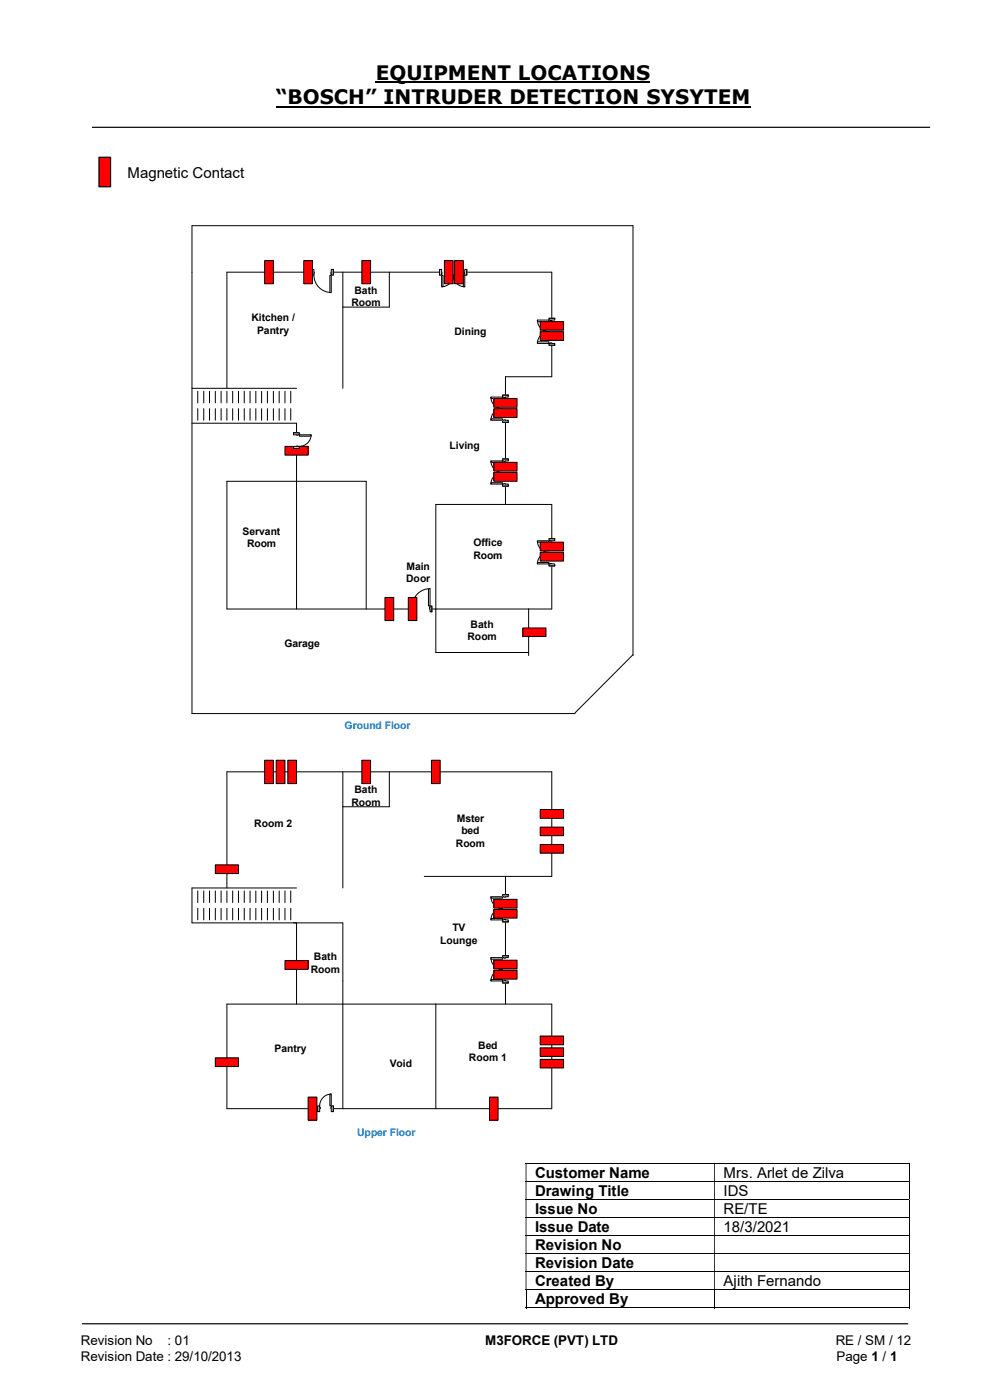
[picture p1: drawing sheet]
<svg xmlns="http://www.w3.org/2000/svg" width="210mm" height="297mm" viewBox="0 0 210 297" stroke-linecap="round" stroke-linejoin="round" font-family="sans-serif">
<path d="M79.7 17.5h58.2M58.5 22.6h100.7" fill="none" stroke="#000" stroke-width=".42"/>
<path d="M19.5 27h177.8M17.4 280.8h175.3" fill="none" stroke="#000" stroke-width=".25"/>
<g fill="none" stroke="#000" stroke-width=".21">
<path d="M111.5 246.8h81.3M111.5 250.7h81.3M111.5 254.5h81.3M111.5 258.3h81.3M192.9 246.9v3.7M192.9 250.7v3.7M192.9 254.6v3.6M192.9 258.4v3.6M111.5 262.1h81.3M111.5 265.9h81.3M111.5 269.8h81.3M111.5 273.6h81.3"/>
<path d="M111.5 277.5h40M111.6 273.7v3.8M151.6 273.7v3.8M151.7 277.5h41.1M192.9 262.2v3.7M192.9 266v3.7M192.9 269.9v3.6M192.9 273.7v3.8"/>
</g>
<g fill="#000">
<path d="M192.8 246.7h.2v.2h-.2zM111.5 246.9h.2v3.7h-.2zM151.5 246.9h.2v3.7h-.2z" fill-rule="evenodd"/>
<path d="M192.8 250.6h.2v.1h-.2zM111.5 250.7h.2v3.7h-.2zM151.5 250.7h.2v3.7h-.2z" fill-rule="evenodd"/>
<path d="M192.8 254.4h.2v.2h-.2zM111.5 254.6h.2v3.6h-.2zM151.5 254.6h.2v3.6h-.2z" fill-rule="evenodd"/>
<path d="M192.8 258.2h.2v.2h-.2zM111.5 258.4h.2v3.6h-.2zM151.5 258.4h.2v3.6h-.2z" fill-rule="evenodd"/>
<path d="M192.8 262h.2v.2h-.2zM111.5 262.2h.2v3.7h-.2zM151.5 262.2h.2v3.7h-.2z" fill-rule="evenodd"/>
<path d="M192.8 265.9h.2v.1h-.2zM111.5 266h.2v3.7h-.2zM151.5 266h.2v3.7h-.2z" fill-rule="evenodd"/>
<path d="M192.8 269.7h.2v.2h-.2zM111.5 269.9h.2v3.6h-.2zM151.5 269.9h.2v3.6h-.2z" fill-rule="evenodd"/>
</g>
<path d="M192.8 273.5h.2v.2h-.2zM192.8 277.4h.2v.1h-.2z" fill="#000"/>
<path d="M21 33.4h2.5v6.2h-2.5z" fill="#f00"/>
<path d="M21 33.4h2.5v6.2h-2.5z" fill="none" stroke="#000" stroke-width=".25"/>
<g fill="none" stroke="#000" stroke-width=".21">
<path d="M72.7 57.7v24.7M82.6 57.7v7.5h-9.9M40.7 89.8h22.2v39.4M40.7 82.4h22.2M42 83v2.5M42 86.7v2.5M43.2 83v2.5M43.2 86.7v2.5M44.4 83v2.5M44.4 86.7v2.5M45.7 83v2.5M45.7 86.7v2.5"/>
<path d="M46.9 83v2.5M46.9 86.7v2.5M48.1 82.4v-24.7h69v22.2h-9.9v27.1M48.1 83v2.5M48.1 86.7v2.5M49.4 83v2.5M49.4 86.7v2.5M50.6 83v2.5M50.6 86.7v2.5M51.8 83v2.5M51.8 86.7v2.5M53 83v2.5"/>
<path d="M53 86.7v2.5M54.3 83v2.5M54.3 86.7v2.5M55.5 83v2.5M55.5 86.7v2.5M56.7 83v2.5M56.7 86.7v2.5M58 83v2.5M58 86.7v2.5M59.2 83v2.5M59.2 86.7v2.5M60.5 83v2.5"/>
<path d="M60.5 86.7v2.5M61.7 83v2.5M61.7 86.7v2.5M77.7 129.2v-27.1h-29.6v27.1h69v-22.2h-24.6v31.4h19.6M112.1 129.2v9.9M134.3 138.9l-12.3 12.3M134.3 139.1v-91.2h-93.6v103.5h81.3M62.3 195.8h10.4v12.3M72.7 213h19.8"/>
</g>
<path d="M87.1 128.5h4.5v1.3h-4.5z" fill="#fff"/>
<path d="M87.1 128.5h4.5v1.3h-4.5z" fill="none" stroke="#fff" stroke-width=".21"/>
<path d="M91.2 128.6v1.2h.4v-1.2zM87.1 128.6h.4v1.2h-.4z" fill-rule="evenodd" fill="#fff"/>
<path d="M87.5 128.9v-.3h-.4v1.2h.4v-.6M91.2 128.9v-.3h.4v1.2h-.4v-.6" fill="none" stroke="#000" stroke-width=".21"/>
<path d="M91.1 128.9v.3h.1v-.3zM87.5 128.9h.1v.3h-.1z" fill-rule="evenodd" fill="#fff"/>
<path d="M87.1 128.6v1.2M87.5 128.9h.1v.3h-.1M91.2 128.9h-.1v.3h.1M91.2 124.9a3.7 3.7 0 0 0-3.7 3.7M91.6 128.6v1.2" fill="none" stroke="#000" stroke-width=".21"/>
<path d="M90.9 124.9h.3v3.7h-.3z" fill="#fff"/>
<path d="M90.9 124.9h.3v3.7h-.3z" fill="none" stroke="#000" stroke-width=".21"/>
<path d="M66.2 57.1h4.5v1.3h-4.5z" fill="#fff"/>
<path d="M66.2 57.1h4.5v1.3h-4.5z" fill="none" stroke="#fff" stroke-width=".21"/>
<path d="M70.3 57.2h.4v1.2h-.4zM66.2 57.2v1.2h.4v-1.2z" fill-rule="evenodd" fill="#fff"/>
<path d="M66.6 57.7v-.5h-.4v1.2h.4v-.4M70.3 57.7v-.5h.4v1.2h-.4v-.4" fill="none" stroke="#000" stroke-width=".21"/>
<path d="M70.2 57.7l.1 .3zM66.6 57.7l.1 .3z" fill-rule="evenodd" fill="#fff"/>
<path d="M66.2 57.1v1.3M66.6 58.4a3.7 3.7 0 0 0 3.7 3.7M66.6 57.7v.3M70.3 57.7v.3M70.7 57.1v1.3" fill="none" stroke="#000" stroke-width=".21"/>
<path d="M70 58.4h.3v3.7h-.3z" fill="#fff"/>
<path d="M70 58.4h.3v3.7h-.3z" fill="none" stroke="#000" stroke-width=".21"/>
<path d="M64.4 55.3h1.9v4.9h-1.9z" fill="#f00"/>
<path d="M64.4 55.3h1.9v4.9h-1.9z" fill="none" stroke="#000" stroke-width=".21"/>
<path d="M56.1 55.3h1.9v4.9h-1.9z" fill="#f00"/>
<path d="M56.1 55.3h1.9v4.9h-1.9z" fill="none" stroke="#000" stroke-width=".21"/>
<path d="M81.7 126.7h1.8v5h-1.8z" fill="#f00"/>
<path d="M81.7 126.7h1.8v5h-1.8z" fill="none" stroke="#000" stroke-width=".21"/>
<path d="M86.6 126.7h1.8v5h-1.8z" fill="#f00"/>
<path d="M86.6 126.7h1.8v5h-1.8z" fill="none" stroke="#000" stroke-width=".21"/>
<path d="M76.8 55.3h1.8v4.9h-1.8z" fill="#f00"/>
<path d="M76.8 55.3h1.8v4.9h-1.8z" fill="none" stroke="#000" stroke-width=".21"/>
<path d="M60.5 94.7h4.9v1.9h-4.9z" fill="#f00"/>
<path d="M60.5 94.7h4.9v1.9h-4.9z" fill="none" stroke="#000" stroke-width=".21"/>
<path d="M62.2 91.8h1.3v3.3h-1.3z" fill="#fff"/>
<path d="M62.2 91.8h1.3v3.3h-1.3z" fill="none" stroke="#fff" stroke-width=".21"/>
<path d="M62.3 91.8h1.2v.4h-1.2zM62.3 94.7v.4h1.2v-.4z" fill-rule="evenodd" fill="#fff"/>
<path d="M62.9 92.2h-.6v-.4h1.2v.4h-.3M62.9 94.7h-.6v.4h1.2v-.4h-.3" fill="none" stroke="#000" stroke-width=".21"/>
<path d="M62.9 92.2l.3 .1zM62.9 94.6l.3 .1z" fill-rule="evenodd" fill="#fff"/>
<path d="M62.3 91.8h1.2M62.3 95.1h1.2M62.9 92.2h.3M62.9 94.7h.3M66 92.2a2.49 2.49 0 0 1-2.5 2.5" fill="none" stroke="#000" stroke-width=".21"/>
<path d="M63.5 92.2h2.5v.3h-2.5z" fill="#fff"/>
<path d="M63.5 92.2h2.5v.3h-2.5z" fill="none" stroke="#000" stroke-width=".21"/>
<path d="M93.3 57.1h5.7v1.3h-5.7z" fill="#fff"/>
<path d="M93.3 57.1h5.7v1.3h-5.7z" fill="none" stroke="#fff" stroke-width=".21"/>
<path d="M93.3 57.2v1.2h.4v-1.2zM98.6 57.2h.4v1.2h-.4z" fill-rule="evenodd" fill="#fff"/>
<path d="M93.7 57.7v-.5h-.4v1.2h.4v-.4M98.6 57.7v-.5h.4v1.2h-.4v-.4" fill="none" stroke="#000" stroke-width=".21"/>
<path d="M93.7 57.7l.1 .3zM98.5 57.7l.1 .3z" fill-rule="evenodd" fill="#fff"/>
<path d="M93.3 57.1v1.3M93.7 57.7v.3M98.6 57.7v.3M99 57.1v1.3M93.7 60.8a2.46 2.46 0 0 0 2.4-2.4 2.46 2.46 0 0 0 2.5 2.4" fill="none" stroke="#000" stroke-width=".21"/>
<path d="M98.3 58.4h.3v2.4h-.3z" fill="#fff"/>
<path d="M98.3 58.4h.3v2.4h-.3z" fill="none" stroke="#000" stroke-width=".21"/>
<path d="M93.7 58.4h.3v2.4h-.3z" fill="#fff"/>
<path d="M93.7 58.4h.3v2.4h-.3z" fill="none" stroke="#000" stroke-width=".21"/>
<path d="M96.4 55.3h1.9v4.9h-1.9z" fill="#f00"/>
<path d="M96.4 55.3h1.9v4.9h-1.9z" fill="none" stroke="#000" stroke-width=".21"/>
<path d="M116.4 67.5h1.3v5.7h-1.3z" fill="#fff"/>
<path d="M116.4 67.5h1.3v5.7h-1.3z" fill="none" stroke="#fff" stroke-width=".21"/>
<path d="M116.5 67.5v.4h1.2v-.4zM116.5 72.9h1.2v.3h-1.2z" fill-rule="evenodd" fill="#fff"/>
<path d="M116.8 67.9h-.3v-.4h1.2v.4h-.6M116.8 72.9h-.3v.3h1.2v-.3h-.6" fill="none" stroke="#000" stroke-width=".21"/>
<path d="M116.8 67.9v.1h.3v-.1zM116.8 72.7h.3v.2h-.3z" fill-rule="evenodd" fill="#fff"/>
<path d="M114 67.9a2.46 2.46 0 0 0 2.5 2.5 2.49 2.49 0 0 0-2.5 2.5M116.5 67.5h1.2M116.5 73.2h1.2M116.8 67.9v.1h.3v-.1M116.8 72.9v-.2h.3v.2" fill="none" stroke="#000" stroke-width=".21"/>
<path d="M114 72.5h2.5v.4h-2.5z" fill="#fff"/>
<path d="M114 72.5h2.5v.4h-2.5z" fill="none" stroke="#000" stroke-width=".21"/>
<path d="M114 67.9h2.5v.3h-2.5z" fill="#fff"/>
<path d="M114 67.9h2.5v.3h-2.5z" fill="none" stroke="#000" stroke-width=".21"/>
<path d="M114.6 70.4h4.9v1.8h-4.9z" fill="#f00"/>
<path d="M114.6 70.4h4.9v1.8h-4.9z" fill="none" stroke="#000" stroke-width=".21"/>
<path d="M106.6 83.8h1.3v5.8h-1.3z" fill="#fff"/>
<path d="M106.6 83.8h1.3v5.8h-1.3z" fill="none" stroke="#fff" stroke-width=".21"/>
<path d="M106.6 83.8v.4h1.2v-.4zM106.6 89.2h1.2v.4h-1.2z" fill-rule="evenodd" fill="#fff"/>
<path d="M106.9 84.2h-.3v-.4h1.2v.4h-.6M106.9 89.2h-.3v.4h1.2v-.4h-.6" fill="none" stroke="#000" stroke-width=".21"/>
<path d="M106.9 84.2l.3 .1zM106.9 89.1l.3 .1z" fill-rule="evenodd" fill="#fff"/>
<path d="M104.1 84.2a2.46 2.46 0 0 0 2.5 2.5 2.46 2.46 0 0 0-2.5 2.5M106.6 83.8h1.2M106.6 89.6h1.2M106.9 84.2h.3M106.9 89.2h.3" fill="none" stroke="#000" stroke-width=".21"/>
<path d="M104.1 88.9h2.5v.3h-2.5z" fill="#fff"/>
<path d="M104.1 88.9h2.5v.3h-2.5z" fill="none" stroke="#000" stroke-width=".21"/>
<path d="M104.1 84.2h2.5v.3h-2.5z" fill="#fff"/>
<path d="M104.1 84.2h2.5v.3h-2.5z" fill="none" stroke="#000" stroke-width=".21"/>
<path d="M104.8 86.7h4.9v1.9h-4.9z" fill="#f00"/>
<path d="M104.8 86.7h4.9v1.9h-4.9z" fill="none" stroke="#000" stroke-width=".21"/>
<path d="M110.9 133.2h4.9v1.8h-4.9z" fill="#f00"/>
<path d="M110.9 133.2h4.9v1.8h-4.9z" fill="none" stroke="#000" stroke-width=".21"/>
<path d="M116.4 114.3h1.3v5.8h-1.3z" fill="#fff"/>
<path d="M116.4 114.3h1.3v5.8h-1.3z" fill="none" stroke="#fff" stroke-width=".21"/>
<path d="M116.5 114.3v.4h1.2v-.4zM116.5 119.6h1.2v.5h-1.2z" fill-rule="evenodd" fill="#fff"/>
<path d="M116.8 114.7h-.3v-.4h1.2v.4h-.6M116.8 119.6h-.3v.5h1.2v-.5h-.6" fill="none" stroke="#000" stroke-width=".21"/>
<path d="M116.8 114.7l.3 .1zM116.8 119.5l.3 .1z" fill-rule="evenodd" fill="#fff"/>
<path d="M114 114.7a2.46 2.46 0 0 0 2.5 2.5 2.46 2.46 0 0 0-2.5 2.4M116.5 114.3h1.2M116.8 114.7h.3M116.8 119.6h.3M116.5 120.1h1.2" fill="none" stroke="#000" stroke-width=".21"/>
<path d="M114 119.3h2.5v.3h-2.5z" fill="#fff"/>
<path d="M114 119.3h2.5v.3h-2.5z" fill="none" stroke="#000" stroke-width=".21"/>
<path d="M114 114.7h2.5v.3h-2.5z" fill="#fff"/>
<path d="M114 114.7h2.5v.3h-2.5z" fill="none" stroke="#000" stroke-width=".21"/>
<path d="M114.6 117.2h4.9v1.8h-4.9z" fill="#f00"/>
<g fill="none" stroke="#000" stroke-width=".21">
<path d="M114.6 117.2h4.9v1.8h-4.9zM72.7 163.7v24.7M82.6 163.7v7.5h-9.9M42 189v2.5M42 192.7v2.5M43.2 189v2.5M43.2 192.7v2.5M44.4 189v2.5M44.4 192.7v2.5M45.7 189v2.5M45.7 192.7v2.5M46.9 189v2.5"/>
<path d="M46.9 192.7v2.5M48.1 189v2.5M48.1 192.7v2.5M49.4 189v2.5M49.4 192.7v2.5M50.6 189v2.5M50.6 192.7v2.5M51.8 189v2.5M51.8 192.7v2.5M53 189v2.5M53 192.7v2.5M54.3 189v2.5"/>
<path d="M54.3 192.7v2.5M55.5 189v2.5M55.5 192.7v2.5M56.7 189v2.5M56.7 192.7v2.5M58 189v2.5M58 192.7v2.5M59.2 189v2.5M59.2 192.7v2.5M60.5 189v2.5M60.5 192.7v2.5M61.7 189v2.5"/>
<path d="M61.7 192.7v2.5M62.9 188.4h-22.2v7.4h22.2v17.2M90 185.9h27.1v-22.2h-69v24.7M107.2 185.9v27.1M72.7 208.1v27.1M72.7 213h-24.6v22.2h69v-22.2h-24.6v22.2"/>
</g>
<path d="M91.5 161.3h1.9v4.9h-1.9z" fill="#f00"/>
<path d="M91.5 161.3h1.9v4.9h-1.9z" fill="none" stroke="#000" stroke-width=".21"/>
<path d="M58.6 161.3h1.9v4.9h-1.9z" fill="#f00"/>
<path d="M58.6 161.3h1.9v4.9h-1.9z" fill="none" stroke="#000" stroke-width=".21"/>
<path d="M56.1 161.3h1.9v4.9h-1.9z" fill="#f00"/>
<path d="M56.1 161.3h1.9v4.9h-1.9z" fill="none" stroke="#000" stroke-width=".21"/>
<path d="M76.8 161.3h1.8v4.9h-1.8z" fill="#f00"/>
<path d="M76.8 161.3h1.8v4.9h-1.8z" fill="none" stroke="#000" stroke-width=".21"/>
<path d="M60.5 203.8h4.9v1.9h-4.9z" fill="#f00"/>
<path d="M60.5 203.8h4.9v1.9h-4.9z" fill="none" stroke="#000" stroke-width=".21"/>
<path d="M114.6 171.7h4.9v1.9h-4.9z" fill="#f00"/>
<path d="M114.6 171.7h4.9v1.9h-4.9z" fill="none" stroke="#000" stroke-width=".21"/>
<path d="M114.6 179.2h4.9v1.8h-4.9z" fill="#f00"/>
<path d="M114.6 179.2h4.9v1.8h-4.9z" fill="none" stroke="#000" stroke-width=".21"/>
<path d="M45.7 183.5h4.9v1.8h-4.9z" fill="#f00"/>
<path d="M45.7 183.5h4.9v1.8h-4.9z" fill="none" stroke="#000" stroke-width=".21"/>
<path d="M114.6 219.8h4.9v1.9h-4.9z" fill="#f00"/>
<path d="M114.6 219.8h4.9v1.9h-4.9z" fill="none" stroke="#000" stroke-width=".21"/>
<path d="M114.6 224.7h4.9v1.9h-4.9z" fill="#f00"/>
<path d="M114.6 224.7h4.9v1.9h-4.9z" fill="none" stroke="#000" stroke-width=".21"/>
<path d="M114.6 175.5h4.9v1.8h-4.9z" fill="#f00"/>
<path d="M114.6 175.5h4.9v1.8h-4.9z" fill="none" stroke="#000" stroke-width=".21"/>
<path d="M114.6 222.3h4.9v1.8h-4.9z" fill="#f00"/>
<path d="M114.6 222.3h4.9v1.8h-4.9z" fill="none" stroke="#000" stroke-width=".21"/>
<path d="M61 161.3h1.9v4.9h-1.9z" fill="#f00"/>
<path d="M61 161.3h1.9v4.9h-1.9z" fill="none" stroke="#000" stroke-width=".21"/>
<path d="M65.4 232.7h1.8v5h-1.8z" fill="#f00"/>
<path d="M65.4 232.7h1.8v5h-1.8z" fill="none" stroke="#000" stroke-width=".21"/>
<path d="M45.7 224.4h4.9v1.9h-4.9z" fill="#f00"/>
<path d="M45.7 224.4h4.9v1.9h-4.9z" fill="none" stroke="#000" stroke-width=".21"/>
<path d="M103.8 232.7h1.9v5h-1.9z" fill="#f00"/>
<path d="M103.8 232.7h1.9v5h-1.9z" fill="none" stroke="#000" stroke-width=".21"/>
<path d="M114.6 115h4.9v1.9h-4.9z" fill="#f00"/>
<path d="M114.6 115h4.9v1.9h-4.9z" fill="none" stroke="#000" stroke-width=".21"/>
<path d="M106.6 97.4h1.3v5.7h-1.3z" fill="#fff"/>
<path d="M106.6 97.4h1.3v5.7h-1.3z" fill="none" stroke="#fff" stroke-width=".21"/>
<path d="M106.6 97.4v.4h1.2v-.4zM106.6 102.7h1.2v.4h-1.2z" fill-rule="evenodd" fill="#fff"/>
<path d="M106.9 97.8h-.3v-.4h1.2v.4h-.6M106.9 102.7h-.3v.4h1.2v-.4h-.6" fill="none" stroke="#000" stroke-width=".21"/>
<path d="M106.9 97.8l.3 .1zM106.9 102.6l.3 .1z" fill-rule="evenodd" fill="#fff"/>
<path d="M104.1 97.8a2.46 2.46 0 0 0 2.5 2.4 2.46 2.46 0 0 0-2.5 2.5M106.6 97.4h1.2M106.9 97.8h.3M106.6 103.1h1.2M106.9 102.7h.3" fill="none" stroke="#000" stroke-width=".21"/>
<path d="M104.1 102.4h2.5v.3h-2.5z" fill="#fff"/>
<path d="M104.1 102.4h2.5v.3h-2.5z" fill="none" stroke="#000" stroke-width=".21"/>
<path d="M104.1 97.8h2.5v.3h-2.5z" fill="#fff"/>
<path d="M104.1 97.8h2.5v.3h-2.5z" fill="none" stroke="#000" stroke-width=".21"/>
<path d="M104.8 98.1h4.9v1.8h-4.9z" fill="#f00"/>
<path d="M104.8 98.1h4.9v1.8h-4.9z" fill="none" stroke="#000" stroke-width=".21"/>
<path d="M104.8 100.2h4.9v1.9h-4.9z" fill="#f00"/>
<path d="M104.8 100.2h4.9v1.9h-4.9z" fill="none" stroke="#000" stroke-width=".21"/>
<path d="M104.8 84.5h4.9v1.9h-4.9z" fill="#f00"/>
<path d="M104.8 84.5h4.9v1.9h-4.9z" fill="none" stroke="#000" stroke-width=".21"/>
<path d="M114.6 68.2h4.9v1.9h-4.9z" fill="#f00"/>
<path d="M114.6 68.2h4.9v1.9h-4.9z" fill="none" stroke="#000" stroke-width=".21"/>
<path d="M94.3 55.3h1.8v4.9h-1.8z" fill="#f00"/>
<path d="M94.3 55.3h1.8v4.9h-1.8z" fill="none" stroke="#000" stroke-width=".21"/>
<path d="M106.6 189.8h1.3v5.8h-1.3z" fill="#fff"/>
<path d="M106.6 189.8h1.3v5.8h-1.3z" fill="none" stroke="#fff" stroke-width=".21"/>
<path d="M106.6 189.8v.4h1.2v-.4zM106.6 195.2h1.2v.4h-1.2z" fill-rule="evenodd" fill="#fff"/>
<path d="M106.9 190.2h-.3v-.4h1.2v.4h-.6M106.9 195.2h-.3v.4h1.2v-.4h-.6" fill="none" stroke="#000" stroke-width=".21"/>
<path d="M106.9 190.2l.3 .1zM106.9 195.1l.3 .1z" fill-rule="evenodd" fill="#fff"/>
<path d="M104.1 190.2a2.46 2.46 0 0 0 2.5 2.5 2.46 2.46 0 0 0-2.5 2.5M106.6 189.8h1.2M106.6 195.6h1.2M106.9 190.2h.3M106.9 195.2h.3" fill="none" stroke="#000" stroke-width=".21"/>
<path d="M104.1 194.9h2.5v.3h-2.5z" fill="#fff"/>
<path d="M104.1 194.9h2.5v.3h-2.5z" fill="none" stroke="#000" stroke-width=".21"/>
<path d="M104.1 190.2h2.5v.3h-2.5z" fill="#fff"/>
<path d="M104.1 190.2h2.5v.3h-2.5z" fill="none" stroke="#000" stroke-width=".21"/>
<path d="M106.6 202.8h1.3v5.7h-1.3z" fill="#fff"/>
<path d="M106.6 202.8h1.3v5.7h-1.3z" fill="none" stroke="#fff" stroke-width=".21"/>
<path d="M106.6 202.8v.4h1.2v-.4zM106.6 208.1h1.2v.4h-1.2z" fill-rule="evenodd" fill="#fff"/>
<path d="M106.9 203.2h-.3v-.4h1.2v.4h-.6M106.9 208.1h-.3v.4h1.2v-.4h-.6" fill="none" stroke="#000" stroke-width=".21"/>
<path d="M106.9 203.2v.1h.3v-.1zM106.9 208h.3v.1h-.3z" fill-rule="evenodd" fill="#fff"/>
<path d="M104.1 203.2a2.47 2.47 0 0 0 2.5 2.5 2.46 2.46 0 0 0-2.5 2.4M106.6 202.8h1.2M106.6 208.5h1.2M106.9 203.2v.1h.3v-.1M106.9 208.1v-.1h.3v.1" fill="none" stroke="#000" stroke-width=".21"/>
<path d="M104.1 207.8h2.5v.3h-2.5z" fill="#fff"/>
<path d="M104.1 207.8h2.5v.3h-2.5z" fill="none" stroke="#000" stroke-width=".21"/>
<path d="M104.1 203.2h2.5v.3h-2.5z" fill="#fff"/>
<path d="M104.1 203.2h2.5v.3h-2.5z" fill="none" stroke="#000" stroke-width=".21"/>
<path d="M67.4 234.6h3.3v1.3h-3.3z" fill="#fff"/>
<path d="M67.4 234.6h3.3v1.3h-3.3z" fill="none" stroke="#fff" stroke-width=".21"/>
<path d="M70.3 234.6v1.2h.4v-1.2zM67.4 234.6h.4v1.2h-.4z" fill-rule="evenodd" fill="#fff"/>
<path d="M67.8 234.9v-.3h-.4v1.2h.4v-.6M70.3 234.9v-.3h.4v1.2h-.4v-.6" fill="none" stroke="#000" stroke-width=".21"/>
<path d="M70.2 234.9l.1 .3zM67.8 234.9h.1v.3h-.1z" fill-rule="evenodd" fill="#fff"/>
<path d="M67.4 234.6v1.2M67.8 234.9h.1v.3h-.1M70.3 232.1a2.46 2.46 0 0 0-2.5 2.5M70.3 234.9v.3M70.7 234.6v1.2" fill="none" stroke="#000" stroke-width=".21"/>
<path d="M70 232.1h.3v2.5h-.3z" fill="#fff"/>
<path d="M70 232.1h.3v2.5h-.3z" fill="none" stroke="#000" stroke-width=".21"/>
<path d="M104.8 190.8h4.9v1.9h-4.9z" fill="#f00"/>
<path d="M104.8 190.8h4.9v1.9h-4.9z" fill="none" stroke="#000" stroke-width=".21"/>
<path d="M104.8 193h4.9v1.8h-4.9z" fill="#f00"/>
<path d="M104.8 193h4.9v1.8h-4.9z" fill="none" stroke="#000" stroke-width=".21"/>
<path d="M104.8 203.7h4.9v1.9h-4.9z" fill="#f00"/>
<path d="M104.8 203.7h4.9v1.9h-4.9z" fill="none" stroke="#000" stroke-width=".21"/>
<path d="M104.8 205.9h4.9v1.8h-4.9z" fill="#f00"/>
<path d="M104.8 205.9h4.9v1.8h-4.9z" fill="none" stroke="#000" stroke-width=".21"/>
<g font-size="4.2">
<text x="79.7" y="17">EQUIPMENT LOCATIONS</text>
<text x="58.5" y="22.1">“BOSCH” INTRUDER DETECTION SYSYTEM</text>
</g>
<g font-size="3.2">
<text x="27.1" y="37.7">Magnetic Contact</text>
<text x="113.5" y="249.9">Customer Name</text>
<text x="153.5" y="249.9">Mrs. Arlet de Zilva</text>
<text x="113.5" y="253.7">Drawing Title</text>
<text x="113.5" y="257.5">Issue No</text>
<text x="153.5" y="253.7">IDS</text>
<text x="153.5" y="257.5">RE/TE</text>
<text x="113.5" y="261.4">Issue Date</text>
<text x="153.5" y="261.4">18/3/2021</text>
<text x="113.5" y="265.2">Revision No</text>
<text x="113.5" y="269">Revision Date</text>
<text x="113.5" y="272.8">Created By</text>
<text x="153.5" y="272.8">Ajith Fernando</text>
<text x="113.5" y="276.6">Approved By</text>
</g>
<g font-size="2.8">
<text x="17.1" y="285.4">Revision No</text>
<text x="35.5" y="285.4">: 01</text>
<text x="102.9" y="285.4">M3FORCE (PVT) LTD</text>
<text x="177.3" y="285.4">RE / SM / 12</text>
<text x="17.1" y="288.7">Revision Date : 29/10/2013</text>
<text x="177.5" y="288.7">Page 1 / 1</text>
</g>
<g font-size="2.2">
<text x="74.5" y="64.9">Room</text>
<text x="75.2" y="62.3">Bath</text>
<text x="53.3" y="68.2">Kitchen /</text>
<text x="54.6" y="70.8">Pantry</text>
<text x="96.4" y="71">Dining</text>
<text x="95.4" y="95.3">Living</text>
<text x="51.5" y="113.5">Servant</text>
<text x="52.4" y="116.1">Room</text>
<text x="100.4" y="115.9">Office</text>
<text x="100.4" y="118.6">Room</text>
<text x="86.2" y="123.5">Door</text>
<text x="86.2" y="120.9">Main</text>
<text x="60.3" y="137.2">Garage</text>
<text x="99.2" y="135.8">Room</text>
<text x="99.8" y="133.2">Bath</text>
<text x="74.5" y="170.9">Room</text>
<text x="75.2" y="168.3">Bath</text>
<text x="53.9" y="175.5">Room 2</text>
<text x="96.7" y="179.6">Room</text>
<text x="96.9" y="174.4">Mster</text>
<text x="97.9" y="177">bed</text>
<text x="96" y="197.6">TV</text>
<text x="66.6" y="203.8">Bath</text>
<text x="93.4" y="200.2">Lounge</text>
<text x="66" y="206.4">Room</text>
<text x="58.3" y="223.3">Pantry</text>
<text x="82.7" y="226.3">Void</text>
<text x="99.5" y="225.1">Room 1</text>
<text x="101.4" y="222.5">Bed</text>
</g>
<g font-size="2.2" fill="#0070c0">
<text x="73.1" y="154.7">Ground Floor</text>
<text x="75.8" y="241">Upper Floor</text>
</g>
</svg>
